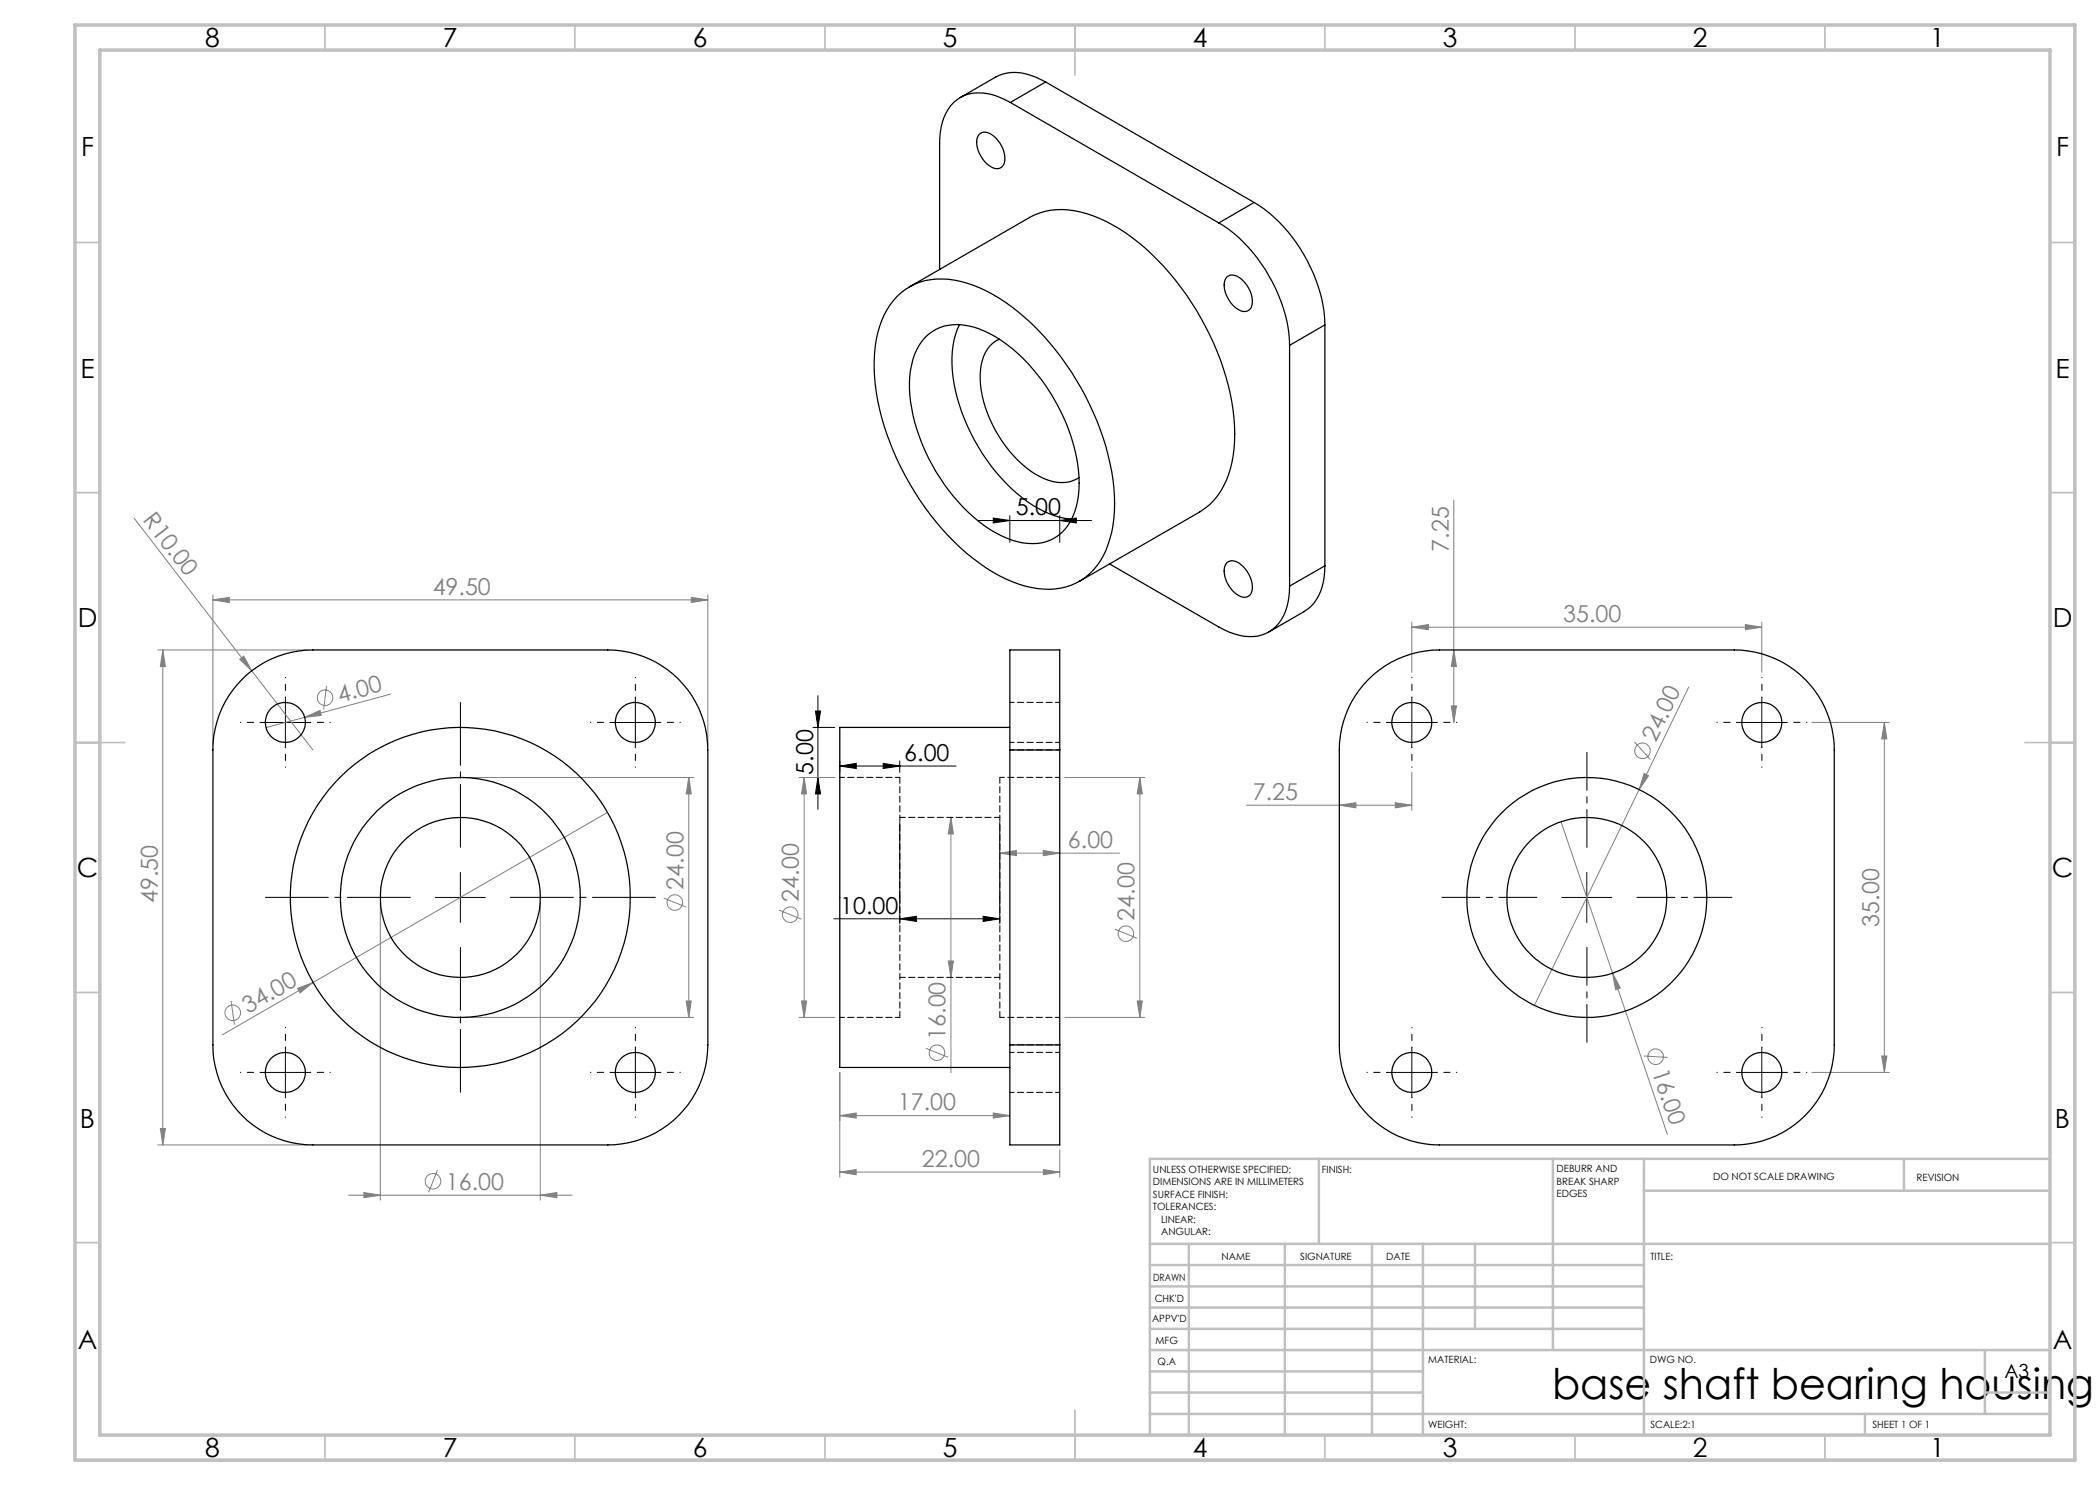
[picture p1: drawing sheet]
<svg xmlns="http://www.w3.org/2000/svg" width="420mm" height="297mm" viewBox="0 0 420 297" stroke-linecap="round" stroke-linejoin="round" font-family="sans-serif">
<g fill="none" stroke="#808080" stroke-width=".2">
<path d="M26.8 103.7l23.5 30.5M42.6 120l3.3-.5v1zM42.6 119v30M42.6 120h99M138.3 119.5l3.3 .5-3.3 .5zM141.6 119v30M290.8 100v44.5M31.6 130h30M32.6 130l.5 3.3h-1zM32.6 130v99M47.9 131.9l.9-.7 1.5 3zM50.3 134.2l12.3 15.8"/>
<path d="M65.3 137.2l-.6 4.7M78.2 138.8l-17.3 4.7M282.4 125.4l3.3-.5v1zM282.4 124.4v10.1M282.4 125.4h70M290.8 130l.5 3.3h-1zM337.7 137.4l-9.9 20.5M349.1 124.9l3.3 .5-3.3 .5zM352.4 124.4v10.1M60.9 143.5l3.1-1.4 .2 1zM60.9 143.5l-7.7 2M93.1 155.5h45.6"/>
<path d="M137.8 155.5v48M137.8 155.5l.5 3.3h-1.1zM159.8 155.5h7.2M160.8 155.5v48M160.8 155.5l.5 3.3h-1zM212.9 155.5h16.1M228 155.5v48M228 155.5l.5 3.3h-1.1zM282.4 154.5v7.6M290.3 141.2h1l-.5 3.3zM326.9 148.4l3.2 3.5M327.8 157.9l-20.9 43.2"/>
<path d="M328.8 154.7l.9 .4-1.9 2.8zM362.4 144.5h15.5M376.9 144.5v70M376.9 144.5l.5 3.3h-1.1zM121.5 162.5l-58.9 34M132.8 179.6l4.4 1.8M190.2 163.5l.5 3.3h-1zM190.2 163.5v51.1M200 170.6l3.3-.5v1zM200 170.6h23.9M208.7 170.1l3.2 .5-3.2 .5zM249.3 161h33.1"/>
<path d="M267.9 161l3.3-.5v1.1zM279 160.5l3.4 .5-3.4 .6zM312.2 164.4l10.3 30.2M59.5 197.7l3.1-1.2-2.6 2.1zM62.6 196.5l-18.2 10.5M76.1 180.5v59.5M108.1 180.5v59.5M155.8 182l4.5 1.8M189.7 192.2h1l-.5 3.3zM223 185.8l4.4 1.8M322.5 194.6l1.6 3-1 .3zM322.5 194.6l11 32.3"/>
<path d="M46.2 200.2l.7 4.7M93.1 203.5h45.6M137.2 200.2h1.1l-.5 3.3zM159.8 203.5h7.2M160.3 200.2h1l-.5 3.3zM168 214.5v20.9M185.2 209.7l4.4 1.8M212.9 203.5h16.1M227.4 200.2h1.1l-.5 3.3zM328.8 211.2l4.7 .3M362.4 214.5h15.5M376.3 211.2h1.1l-.5 3.3z"/>
<path d="M31.6 229h30M32.1 225.7h1l-.5 3.3zM69.7 239h44.7M72.8 238.5l3.3 .5-3.3 .5zM87.5 234l-1.8 4.5M108.1 239l3.3-.5v1zM168 234.4l3.2-.5v1zM168 223.1l3.2-.5v1zM168 234.4h43.9M168 223.1h34M198.6 222.6l3.4 .5-3.4 .5zM208.7 233.9l3.2 .5-3.2 .5z"/>
<path d="M211.9 230v5.4"/>
<circle cx="65" cy="139.5" r="1.55"/>
<circle cx="328.5" cy="150.2" r="1.55"/>
<circle cx="135" cy="180.5" r="1.55"/>
<circle cx="158" cy="182.9" r="1.55"/>
<circle cx="225.2" cy="186.7" r="1.55"/>
<circle cx="46.6" cy="202.6" r="1.56"/>
<circle cx="187.4" cy="210.5" r="1.55"/>
<circle cx="331.1" cy="211.4" r="1.56"/>
<circle cx="86.6" cy="236.2" r="1.55"/>
</g>
<g fill="none" stroke="#000" stroke-width=".2">
<path d="M195.6 104.1h22.7M198.6 103.6l3.4 .5-3.4 .5zM202 103.1v5.4M211.9 104.1l3.4-.5v1zM211.9 103.1v5.4M57.1 139.5v10M127.1 139.5v10M163.6 139.1v22.8M282.4 139.5v10M352.4 139.5v10M52.1 144.5h10M122.1 144.5h10"/>
<path d="M162.6 145.5h4.4M162.6 155.5h4.4M163.1 142.2h1l-.5 3.3zM163.6 155.5l.5 3.3h-1zM168 153.2l3.2-.5v1zM168 152.2v2.3M168 153.2h23.2M176.6 152.7l3.4 .5-3.4 .5zM180 152.2v2.3M277.4 144.5h10M347.3 144.5h10.1M87.1 179.5h9.9"/>
<path d="M92.1 174.5v10M180 164.5v20.3M200 164.5v20.3M312.3 179.5h10.1M317.4 174.5v10M166.8 183.8h33.2M180 183.8l3.3-.5v1zM196.6 183.3l3.4 .5-3.4 .5zM52.1 214.5h10M57.1 209.5v10M122.1 214.5h10M127.1 209.5v10"/>
<path d="M277.4 214.5h10M282.4 209.5v10M347.3 214.5h10.1M352.4 209.5v10"/>
</g>
<path d="M82.1 179.5h-29M92.1 169.5v-29M102.1 179.5h29M92.1 189.5v29" fill="none" stroke="#000" stroke-width=".2" stroke-dasharray="15.2 1.3 1.3 1.3" stroke-dashoffset="2.6"/>
<g fill="none" stroke="#000" stroke-width=".2" stroke-dasharray="15.2 1.3 1.3 1.3" stroke-dashoffset="15.1">
<path d="M57.1 139.5v-4M127.1 139.5v-4M282.4 139.5v-4M352.4 139.5v-4M52.1 144.5h-4M57.1 149.5v4M62.1 144.5h4M122.1 144.5h-4M127.1 149.5v4M132.1 144.5h4M277.4 144.5h-4M282.4 149.5v4"/>
<path d="M287.4 144.5h4M347.4 144.5h-4M352.4 149.5v4M357.4 144.5h4M52.1 214.5h-4M57.1 209.5v-4M57.1 219.5v4M62.1 214.5h4M122.1 214.5h-4M127.1 209.5v-4M127.1 219.5v4M132.1 214.5h4"/>
<path d="M277.4 214.5h-4M282.4 209.5v-4M282.4 219.5v4M287.4 214.5h4M347.4 214.5h-4M352.4 209.5v-4M352.4 219.5v4M357.4 214.5h4"/>
</g>
<path d="M307.4 179.5h-19M317.4 169.5v-19M327.4 179.5h19M317.4 189.5v19" fill="none" stroke="#000" stroke-width=".2" stroke-dasharray="15.2 1.3 1.3 1.3" stroke-dashoffset="7.6"/>
<g fill="none" stroke="#c0c0c0" stroke-width=".35">
<path d="M65 5v5M115 5v5M165 5v5M215 5v10M265 5v5M315 5v5M365 5v5M15 48.5h5M410 48.5h5M15 98.5h5M410 98.5h5M15 148.5h10"/>
<path d="M405 148.5h10M15 198.5h5M410 198.5h5M15 248.5h5M410 248.5h5M65 287v5M115 287v5M165 287v5M215 282v10M265 287v5M315 287v5M365 287v5"/>
</g>
<g fill="none" stroke="#c0c0c0" stroke-width=".5">
<path d="M263.8 231.8v17M310.6 231.8v38.2M328.8 231.8v55.2M328.8 238.2h81.2M380.8 231.8v6.4M410 231.8h-180v55.2M230 248.8h180M230 257.3h98.8M230 253h98.8M237.8 248.8v38.2M257 248.8v38.2M274.4 248.8v38.2"/>
<path d="M284.6 248.8v38.2M295 248.8v17M230 265.8h98.8M230 261.5h98.8M230 278.5h54.6M230 274.3h54.6M230 270h180M397 278.5h13M397 270v12.8M230 282.8h180M373 282.8v4.2"/>
</g>
<path d="M15 5h400v287h-400zM20 10h390v277h-390z" fill="none" stroke="#c0c0c0" stroke-width=".7"/>
<g fill="#000">
<path d="M211.9 104.1l3.4-.5v1zM198.6 103.6l3.4 .5-3.4 .5z"/>
<path d="M163.1 142.2h1l-.5 3.3zM163.6 155.5l.5 3.3h-1z"/>
<path d="M168 153.2l3.2-.5v1zM176.6 152.7l3.4 .5-3.4 .5z"/>
<path d="M180 183.8l3.3-.5v1zM196.6 183.3l3.4 .5-3.4 .5z"/>
</g>
<g fill="#808080">
<path d="M47.9 131.9l.9-.7 1.5 3z"/>
<path d="M60.9 143.5l3.1-1.4 .2 1z"/>
<path d="M59.5 197.7l3.1-1.2-2.6 2.1z"/>
<path d="M328.8 154.7l.9 .4-1.9 2.8z"/>
<path d="M322.5 194.6l1.6 3-1 .3z"/>
<path d="M42.6 120l3.3-.5v1zM138.3 119.5l3.3 .5-3.3 .5zM72.8 238.5l3.3 .5-3.3 .5zM108.1 239l3.3-.5v1zM168 234.4l3.2-.5v1zM208.7 233.9l3.2 .5-3.2 .5zM168 223.1l3.2-.5v1zM198.6 222.6l3.4 .5-3.4 .5zM200 170.6l3.3-.5v1zM208.7 170.1l3.2 .5-3.2 .5zM267.9 161l3.3-.5v1.1zM279 160.5l3.4 .5-3.4 .6zM282.4 125.4l3.3-.5v1zM349.1 124.9l3.3 .5-3.3 .5z"/>
<path d="M32.6 130l.5 3.3h-1zM32.1 225.7h1l-.5 3.3zM137.8 155.5l.5 3.3h-1.1zM137.2 200.2h1.1l-.5 3.3zM160.8 155.5l.5 3.3h-1zM160.3 200.2h1l-.5 3.3zM190.2 163.5l.5 3.3h-1zM189.7 192.2h1l-.5 3.3zM228 155.5l.5 3.3h-1.1zM227.4 200.2h1.1l-.5 3.3zM290.8 130l.5 3.3h-1zM290.3 141.2h1l-.5 3.3zM376.9 144.5l.5 3.3h-1.1zM376.3 211.2h1.1l-.5 3.3z"/>
</g>
<g fill="none" stroke="#000" stroke-width=".25">
<path d="M209.1 16.4a11.4 11.4 0 0 0-8.4-1.6l-1.6 .6-7 4.1M209.1 16.4l-7 4.1M209.1 16.4l41.7 24.1M195.9 26.8a2.05 2.05 0 0 1 2.8 .4 5.6 5.6 0 0 1 2.1 5.7 1.81 1.81 0 0 1-3 .2 5.8 5.8 0 0 1-2.3-5.6zM202.1 20.5a11.1 11.1 0 0 0-8.5-1.6 7.8 7.8 0 0 0-5.4 6.5l-.3 3.2v25.3M202.1 20.5l41.7 24.1M179.4 59.3a12.4 12.4 0 0 1 11.4-3.3 31.1 31.1 0 0 1 15.5 8.7 55.3 55.3 0 0 1 16.5 32.9 23.6 23.6 0 0 1-2.7 14.6 12.4 12.4 0 0 1-13.8 5.3 32 32 0 0 1-15.5-9.2 55.6 55.6 0 0 1-15.8-31.4 24.8 24.8 0 0 1 2.4-14.9zM181.9 57.4l24-13.9a14.7 14.7 0 0 1 12.8-.3 38.7 38.7 0 0 1 15.3 11.5 54.3 54.3 0 0 1 12.8 29 24 24 0 0 1-2.7 14.6 12.2 12.2 0 0 1-4.2 4.1l-24 13.9M243.8 44.6a31.2 31.2 0 0 1 13.2 18.3l.6 2.5 .3 3.7M245.4 55.4a2.42 2.42 0 0 1 3.3 .8 5.4 5.4 0 0 1 1.6 5.3 1.81 1.81 0 0 1-3 .2 5.8 5.8 0 0 1-2.3-5.6zM250.8 40.5a31.1 31.1 0 0 1 14.2 24.5M250.8 40.5l-7 4.1"/>
<path d="M185 67.5a8.9 8.9 0 0 1 8.7-2.3 24.8 24.8 0 0 1 12.9 8.6 37.3 37.3 0 0 1 9.2 22.8 13.4 13.4 0 0 1-3.4 9.9 9.1 9.1 0 0 1-8.9 1.8 25.8 25.8 0 0 1-12.8-9 37.7 37.7 0 0 1-8.8-21.6 14 14 0 0 1 3.1-10.2zM191.9 64.9a19.9 19.9 0 0 0-.8 13.3 38.4 38.4 0 0 0 15.4 22.8 16.2 16.2 0 0 0 7.8 2.8M199.8 67.8a6.9 6.9 0 0 0-3.7 6.1 23.5 23.5 0 0 0 5.9 16.4 16.2 16.2 0 0 0 9.5 6.2 5.9 5.9 0 0 0 4.3-1M257.9 69.1v48.1M265 65l-7.1 4.1M265 65v48.2M221.9 112.8l21.9 12.6a11.4 11.4 0 0 0 8.4 1.6 7.9 7.9 0 0 0 5.4-6.5l.3-3.3M245.4 112.5a2.02 2.02 0 0 1 2.8 .5 5.6 5.6 0 0 1 2.1 5.6 1.81 1.81 0 0 1-3 .2 5.8 5.8 0 0 1-2.3-5.6zM265 113.2a10.4 10.4 0 0 1-3.5 8.6l-7.7 4.6M265 113.2l-7.1 4M48.4 135.9a19.9 19.9 0 0 1 14.2-5.9h59a20 20 0 0 1 20 20v59a20 20 0 0 1-20 20h-59a20 20 0 0 1-20-20v-59a19.7 19.7 0 0 1 5.8-14.1zM273.7 135.9a19.9 19.9 0 0 1 14.2-5.9h59a20 20 0 0 1 20 20v59a20 20 0 0 1-20 20h-59a20 20 0 0 1-20-20v-59a20.1 20.1 0 0 1 5.8-14.1z"/>
<path d="M202 150v-20h9.9v20M202 145.5h-34v68h34M202 150h9.9M202 150v59M211.9 150v59M202 209v20h9.9v-20M202 209h9.9"/>
<circle cx="57.1" cy="144.5" r="4"/>
<circle cx="127.1" cy="144.5" r="4"/>
<circle cx="282.4" cy="144.5" r="4"/>
<circle cx="352.4" cy="144.5" r="4"/>
<circle cx="92.1" cy="179.5" r="16"/>
<circle cx="92.1" cy="179.5" r="34"/>
<circle cx="92.1" cy="179.5" r="24"/>
<circle cx="317.4" cy="179.5" r="24"/>
<circle cx="317.4" cy="179.5" r="16"/>
<circle cx="57.1" cy="214.5" r="4"/>
<circle cx="127.1" cy="214.5" r="4"/>
<circle cx="282.4" cy="214.5" r="4"/>
<circle cx="352.4" cy="214.5" r="4"/>
</g>
<path d="M180 179.5v-24M200 179.5v-24M180 203.5v-24M200 203.5v-24" fill="none" stroke="#000" stroke-width=".2" stroke-dasharray="1.3 .6" stroke-dashoffset=".1"/>
<path d="M202 150h10M202 148.5h10M212 140.5h-10M202 218.5h10M212 209h-10M212 210.5h-10" fill="none" stroke="#000" stroke-width=".2" stroke-dasharray="1.3 .6" stroke-dashoffset=".4"/>
<path d="M180 155.5h-12M212 155.5h-12M168 203.5h12M200 203.5h12" fill="none" stroke="#000" stroke-width=".2" stroke-dasharray="1.3 .6" stroke-dashoffset=".3"/>
<path d="M200 163.5h-20M180 195.5h20" fill="none" stroke="#000" stroke-width=".2" stroke-dasharray="1.3 .6" stroke-dashoffset=".2"/>
<text font-size="8.5" x="310.4" y="279.7">base shaft bearing housing</text>
<g font-size="5.3">
<text x="41" y="9.5">8</text>
<text x="88.5" y="9.5">7</text>
<text x="138.5" y="9.5">6</text>
<text x="188.5" y="9.5">5</text>
<text x="238.5" y="9.5">4</text>
<text x="288.5" y="9.5">3</text>
<text x="338.5" y="9.5">2</text>
<text x="386" y="9.5">1</text>
<text x="16.2" y="31.2">F</text>
<text x="411.2" y="31.2">F</text>
<text x="16.1" y="75.5">E</text>
<text x="411.1" y="75.5">E</text>
<text x="15.5" y="125.5">D</text>
<text x="410.5" y="125.5">D</text>
<text x="15.4" y="175.5">C</text>
<text x="410.4" y="175.5">C</text>
<text x="16" y="225.5">B</text>
<text x="411" y="225.5">B</text>
<text x="15.5" y="269.7">A</text>
<text x="410.5" y="269.7">A</text>
<text x="41" y="291.5">8</text>
<text x="88.5" y="291.5">7</text>
<text x="138.5" y="291.5">6</text>
<text x="188.5" y="291.5">5</text>
<text x="238.5" y="291.5">4</text>
<text x="288.5" y="291.5">3</text>
<text x="338.5" y="291.5">2</text>
<text x="386" y="291.5">1</text>
</g>
<g font-size="4.7" fill="#808080">
<text x="28.5" y="104.1" transform="rotate(52 28.5 104.1)">R10.00</text>
<text x="289.8" y="110.3" transform="rotate(-90 289.8 110.3)">7.25</text>
<text x="86.5" y="119">49.50</text>
<text x="312.6" y="124.4">35.00</text>
<text x="68" y="140.5" transform="rotate(-15 68 140.5)">4.00</text>
<text x="331.2" y="148.6" transform="rotate(-64 331.2 148.6)">24.00</text>
<text x="250.6" y="160">7.25</text>
<text x="213.6" y="169.6">6.00</text>
<text x="136.7" y="177.9" transform="rotate(-90 136.7 177.9)">24.00</text>
<text x="31.6" y="180.6" transform="rotate(-90 31.6 180.6)">49.50</text>
<text x="159.8" y="180.3" transform="rotate(-90 159.8 180.3)">24.00</text>
<text x="226.9" y="184.2" transform="rotate(-90 226.9 184.2)">24.00</text>
<text x="375.9" y="185.3" transform="rotate(-90 375.9 185.3)">35.00</text>
<text x="49.6" y="202.7" transform="rotate(-30 49.6 202.7)">34.00</text>
<text x="189.1" y="208" transform="rotate(-90 189.1 208)">16.00</text>
<text x="330.4" y="214.3" transform="rotate(71 330.4 214.3)">16.00</text>
<text x="179.6" y="222.1">17.00</text>
<text x="184.4" y="233.4">22.00</text>
<text x="89.2" y="237.9">16.00</text>
</g>
<g font-size="4.7">
<text x="203.1" y="103.1">5.00</text>
<text x="162.6" y="154.9" transform="rotate(-90 162.6 154.9)">5.00</text>
<text x="180.9" y="152.2">6.00</text>
<text x="168.1" y="182.7">10.00</text>
</g>
<text font-size="3.9" x="400.9" y="275.5">A3</text>
<g font-size="2">
<text x="230.6" y="234.6">UNLESS OTHERWISE SPECIFIED:</text>
<text x="230.6" y="237.1">DIMENSIONS ARE IN MILLIMETERS</text>
<text x="230.6" y="239.6">SURFACE FINISH:</text>
<text x="264.4" y="234.6">FINISH:</text>
<text x="311.3" y="234.5">DEBURR AND</text>
<text x="311.3" y="237">BREAK SHARP</text>
<text x="311.3" y="239.5">EDGES</text>
<text x="342.6" y="236">DO NOT SCALE DRAWING</text>
<text x="383.3" y="236.2">REVISION</text>
<text x="230.6" y="242.1">TOLERANCES:</text>
<text x="232.2" y="244.6">LINEAR:</text>
<text x="232.2" y="247.1">ANGULAR:</text>
<text x="244.3" y="252">NAME</text>
<text x="260" y="251.9">SIGNATURE</text>
<text x="277.2" y="251.9">DATE</text>
<text x="330.1" y="251.9">TITLE:</text>
<text x="230.6" y="256.1">DRAWN</text>
<text x="230.9" y="260.3">CHK'D</text>
<text x="230.4" y="264.4">APPV'D</text>
<text x="231.1" y="268.8">MFG</text>
<text x="231.5" y="273">Q.A</text>
<text x="285.6" y="272.5">MATERIAL:</text>
<text x="330" y="272.5">DWG NO.</text>
<text x="285.6" y="285.5">WEIGHT:</text>
<text x="330.1" y="285.6">SCALE:2:1</text>
<text x="374.5" y="285.6">SHEET 1 OF 1</text>
</g>
</svg>
